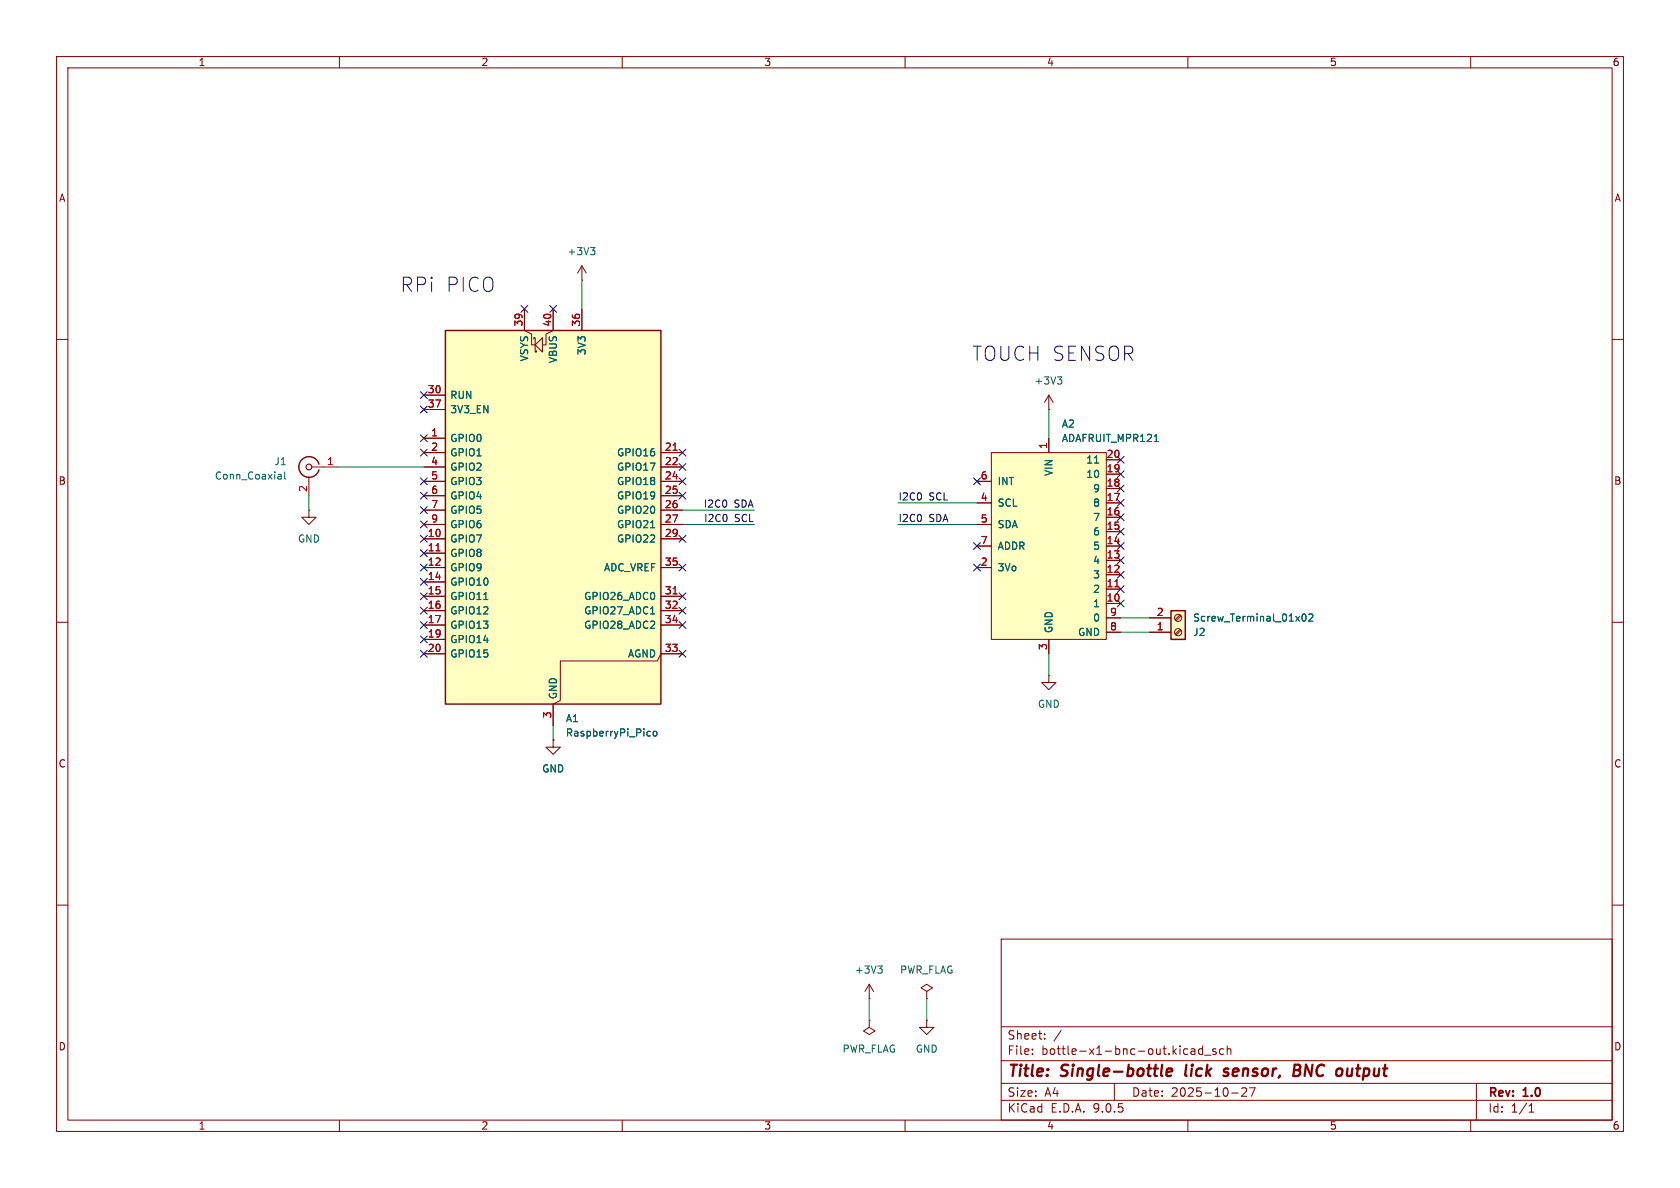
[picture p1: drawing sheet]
<svg xmlns="http://www.w3.org/2000/svg" width="297mm" height="210mm" viewBox="0 0 297 210" stroke-linecap="round" stroke-linejoin="round" font-family="sans-serif">
<g fill="none" stroke="#840000" stroke-width=".18">
<path d="M10 10h277v190h-277zM12 12h273v186h-273zM60 10v2M110 10v2M160 10v2M210 10v2M260 10v2M10 60h2M185.4 72.4h.1M185.4 69.9l-.7 1.2M185.4 69.9l.8 1.2M185.4 69.9v2.5"/>
<path d="M285 60h2M10 110h2M185.4 119.4v1.3h1.3l-1.3 1.2-1.3-1.2h1.3M185.4 119.4h.1M285 110h2M10 160h2M153.7 176.5h.1M153.7 174l-.8 1.3M153.7 174l.7 1.3M153.7 174v2.5M163.8 175.3l1-.7-1-.6-1 .6 1 .7v1.2M163.8 176.5h.1"/>
<path d="M177 166h108v32h-108zM285 160h2M60 198v2M110 198v2M153.7 180.3v1.3l1 .6-1 .7-1-.7 1-.6M153.7 180.3h.1M160 198v2M163.8 180.3v1.3h1.3l-1.3 1.3-1.2-1.3h1.2M163.8 180.3h.1M177 194.5h108M177 191.5h108M177 187.5h108"/>
<path d="M177 181.5h108M182.5 186.3v.1M182.5 185.5v.1M184.7 183.6v.1M184.7 182.8v.1M187.6 182.1l-1.3 2M197 191.5v3M210 198v2M210.6 185.5h.6v.9M211.2 185.8h-.5a.29 .29 0 0 0-.2 .3 .29 .29 0 0 0 .2 .3l.5-.1M212.6 185.5l-.4-.1-.3 .3v.4l.1 .2h.6M212.6 184.9v1.5"/>
<path d="M213 186.5h1.1M215 185.5l-.4-.1-.2 .2 .1 .2 .5 .2v.3h-.6M216.3 185.5l-.4-.1-.3 .3v.4l.1 .2h.6M217 185.5l.2-.1 .3 .1 .1 .9M217 184.9v1.5M217.7 193.2h1.2M219.7 192.3l-.2 .1M220.1 192.3l.3 .3-.1 .3-.8 .9h.9M221.9 192.3l-.7 1.5M260 198v2M261 191.5v6.5M270.3 196.6h.9"/>
<path d="M270.3 195.5l.4-.4v1.5"/>
</g>
<path d="M206.2 189.5l1-.1v-.4l-.2-.1-.6 .1-.2 .9 .2 .3 .6-.1M209.7 188.2l-.1 1.9M217.2 189a.49 .49 0 0 0-.8 .3v.1l.7 .2v.3l-.3 .3-.5-.1M228.8 189.2h.6M228.9 188.2h.7a.49 .49 0 0 1 .3 .5 .49 .49 0 0 1-.5 .5l.3 .1a.58 .58 0 0 1-.3 .9h-.8zM238.2 190.1l.1 .1 .5-.1" fill="none" stroke="#840000" stroke-width=".4"/>
<path d="M186.9 66.6h.8l-.4 .5M187.5 67.1l.2 .2v.3l-.2 .3M155.2 170.8h.8l-.5 .4M155.7 171.2l.3 .3v.3l-.3 .2" fill="none" stroke="#006464" stroke-width=".18"/>
<path d="M207 108h2.5v5h-2.5z" fill="#ffffc2"/>
<path d="M207 108h2.5v5h-2.5z" fill="none" stroke="#840000" stroke-width=".25"/>
<g fill="none" stroke="#840000" stroke-width=".18">
<path d="M203.2 111.8h3.8M203.2 109.2h3.8M208.6 111.3l-.9 .8M208.6 108.7l-.9 .9M208.8 111.4l-.9 .9M208.8 108.9l-.9 .8"/>
<circle cx="208.3" cy="109.2" r=".63"/>
<circle cx="208.3" cy="111.8" r=".63"/>
</g>
<path d="M230.3 108.7l.2-.2a.68 .68 0 0 1 .4 .7 .68 .68 0 0 1-.4 .6l-.2-.1-.1-.4zM231.4 108.7l.5-.2 .2 .4-.8 .9h.8" fill="none" stroke="#006464" stroke-width=".18"/>
<path d="M175.3 80h20.3v33h-20.3z" fill="#ffffc2"/>
<g fill="none" stroke="#840000" stroke-width=".18">
<path d="M185.4 77.5v2.5M54.6 90.2v1.2h1.3l-1.3 1.3-1.3-1.3h1.3M54.6 90.2h.1M54.6 84.3v3.3M55.1 82.6h4.6M172.7 85.1h2.6M172.7 88.9h2.6M172.7 92.7h2.6M172.7 96.5h2.6M175.3 80h20.3v33h-20.3zM195.6 88.9h2.5M195.6 96.5h2.5"/>
<path d="M195.6 81.3h2.5M195.6 83.8h2.5M195.6 86.4h2.5M195.6 91.4h2.5M195.6 94h2.5M195.6 99.1h2.5M172.7 100.3h2.6M185.4 113v2.6M195.6 101.6h2.5M195.6 104.1h2.5M195.6 106.7h2.5M195.6 109.2h2.5"/>
<path d="M195.6 111.8h2.5"/>
</g>
<path d="M204.1 78h.7M49.3 83.8l.4 .1v.8M49.7 84.6l-.4 .1M49.7 84.1l-.4 .1M50.3 83.4v1.1l.2 .2M193.5 81.9h.7" fill="none" stroke="#006464" stroke-width=".18"/>
<path d="M197.1 103.7h.7" fill="none" stroke="#a90000" stroke-width=".18"/>
<path d="M56.4 82a1.81 1.81 0 0 0-2.8-.9 1.81 1.81 0 0 0 0 2.9 1.81 1.81 0 0 0 2.8-.9" fill="none" stroke="#840000" stroke-width=".25"/>
<circle cx="54.6" cy="82.6" r=".51" fill="none" stroke="#840000" stroke-width=".2"/>
<path d="M78.7 58.4h38.1v66.1h-38.1z" fill="#ffffc2"/>
<path d="M78.7 58.4h38.1v66.1h-38.1z" fill="none" stroke="#840000" stroke-width=".25"/>
<g fill="none" stroke="#840000" stroke-width=".18">
<path d="M92.7 54.6v3.8l1.3 .7v1.9h.6M94.4 59.9v-.2h.2v2.5h.3v-.2M95.9 59.7v2.5l-1.3-1.2zM97.8 54.6v3.8l-1.3 .7v1.9h-.6M102.9 49.5h.1M102.9 47v2.5M102.9 54.6v3.8M102.9 47l-.8 1.3M102.9 47l.7 1.3M74.9 69.9h3.8M74.9 72.4h3.8M74.9 77.5h3.8"/>
<path d="M185.4 77.5v2.5M74.9 80h3.8M74.9 82.6h3.8M74.9 85.1h3.8M74.9 87.6h3.8M74.9 90.2h3.8M74.9 92.7h3.8M74.9 95.3h3.8M74.9 97.8h3.8M116.8 80h3.8M116.8 82.6h3.8M116.8 85.1h3.8"/>
<path d="M116.8 87.6h3.8M116.8 90.2h3.8M116.8 92.7h3.8M116.8 95.3h3.8M172.7 85.1h2.6M172.7 92.7h2.6M172.7 88.9h2.6M172.7 96.5h2.6M195.6 88.9h2.5M195.6 96.5h2.5M195.6 81.3h2.5M195.6 83.8h2.5"/>
<path d="M195.6 86.4h2.5M195.6 91.4h2.5M195.6 94h2.5M195.6 99.1h2.5M74.9 100.3h3.8M74.9 102.9h3.8M74.9 105.4h3.8M74.9 108h3.8M74.9 110.5h3.8M74.9 113h3.8M74.9 115.6h3.8M116.8 100.3h3.8"/>
<path d="M116.8 105.4h3.8M116.8 108h3.8M116.8 110.5h3.8M120.6 115.6h-3.8l-.6 1.2h-17.1v7l-1.3 .7v3.8M172.7 100.3h2.6M185.4 113v2.6M195.6 101.6h2.5M195.6 104.1h2.5M195.6 106.7h2.5M195.6 109.2h2.5M195.6 111.8h2.5M203.2 109.2h3.8"/>
<path d="M203.2 111.8h3.8M97.8 130.8v1.3h1.3l-1.3 1.3-1.3-1.3h1.3M97.8 130.8h.1"/>
</g>
<path d="M119 79.6h.7M77.1 97.4h.7M119 105h.7M197.1 103.7h.7" fill="none" stroke="#a90000" stroke-width=".18"/>
<path d="M104.4 43.8h.8l-.5 .4M104.9 44.2l.3 .3v.3l-.3 .2M204.1 78h.7M115 93.3h.7M193.5 81.9h.7M85.5 106h.8M115 108.5h.7M230.3 108.7l.2-.2a.68 .68 0 0 1 .4 .7 .68 .68 0 0 1-.4 .6l-.2-.1-.1-.4zM231.4 108.7l.5-.2 .2 .4-.8 .9h.8M114.6 129.3h.4M115 130.1h-.4M115.6 129.3h.3l.2 .2v.4l-.2 .2h-.3l-.1-.2z" fill="none" stroke="#006464" stroke-width=".18"/>
<g fill="none" stroke="#009600" stroke-width=".18">
<path d="M102.9 49.5v5.1M185.4 72.4v5.1M54.6 87.6v2.6M59.7 82.6h15.2M120.6 92.7h12.7M120.6 90.2h12.7M158.7 92.7h14M158.7 88.9h14M185.4 115.6v3.8M198.1 109.2h5.1M198.1 111.8h5.1M97.8 128.3v2.5"/>
<path d="M153.7 176.5v3.8M163.8 176.5v3.8"/>
</g>
<g fill="none" stroke="#000084" stroke-width=".18">
<path d="M92.1 54l1.2 1.2M93.3 54l-1.2 1.2M97.2 54l1.2 1.2M98.4 54l-1.2 1.2M74.3 76.9l1.2 1.2M74.3 69.2l1.2 1.3M74.3 79.4l1.2 1.2M74.3 71.8l1.2 1.2M75.5 76.9l-1.2 1.2M75.5 69.2l-1.2 1.3M75.5 79.4l-1.2 1.2M75.5 71.8l-1.2 1.2"/>
<path d="M120 79.4l1.3 1.2M121.3 79.4l-1.3 1.2M74.3 84.5l1.2 1.2M74.3 97.2l1.2 1.2M74.3 87l1.2 1.2M74.3 92.1l1.2 1.2M74.3 89.6l1.2 1.2M74.3 94.6l1.2 1.3M74.3 99.7l1.2 1.2M75.5 84.5l-1.2 1.2M75.5 97.2l-1.2 1.2M75.5 87l-1.2 1.2"/>
<path d="M75.5 92.1l-1.2 1.2M75.5 89.6l-1.2 1.2M75.5 94.6l-1.2 1.3M75.5 99.7l-1.2 1.2M120 99.7l1.3 1.2M120 94.6l1.3 1.3M120 84.5l1.3 1.2M120 81.9l1.3 1.3M120 87l1.3 1.2M121.3 99.7l-1.3 1.2M121.3 94.6l-1.3 1.3M121.3 84.5l-1.3 1.2"/>
<path d="M121.3 81.9l-1.3 1.3M121.3 87l-1.3 1.2M172.1 95.9l1.2 1.2M172.1 99.7l1.2 1.2M172.1 84.5l1.2 1.2M173.3 95.9l-1.2 1.2M173.3 99.7l-1.2 1.2M173.3 84.5l-1.2 1.2M197.5 90.8l1.2 1.2M197.5 88.3l1.2 1.2M197.5 93.4l1.2 1.2M197.5 85.8l1.2 1.2"/>
<path d="M197.5 98.5l1.2 1.2M197.5 83.2l1.2 1.2M197.5 80.7l1.2 1.2M197.5 95.9l1.2 1.2M198.7 90.8l-1.2 1.2M198.7 88.3l-1.2 1.2M198.7 93.4l-1.2 1.2M198.7 85.8l-1.2 1.2M198.7 98.5l-1.2 1.2M198.7 83.2l-1.2 1.2M198.7 80.7l-1.2 1.2M198.7 95.9l-1.2 1.2"/>
<path d="M74.3 109.9l1.2 1.2M74.3 115l1.2 1.2M74.3 107.3l1.2 1.3M74.3 102.3l1.2 1.2M74.3 104.8l1.2 1.2M74.3 112.4l1.2 1.2M75.5 109.9l-1.2 1.2M75.5 115l-1.2 1.2M75.5 107.3l-1.2 1.3M75.5 102.3l-1.2 1.2M75.5 104.8l-1.2 1.2M75.5 112.4l-1.2 1.2"/>
<path d="M120 115l1.3 1.2M120 109.9l1.3 1.2M120 104.8l1.3 1.2M120 107.3l1.3 1.3M121.3 115l-1.3 1.2M121.3 109.9l-1.3 1.2M121.3 104.8l-1.3 1.2M121.3 107.3l-1.3 1.3M197.5 103.5l1.2 1.2M197.5 101l1.2 1.2M197.5 106.1l1.2 1.2M198.7 103.5l-1.2 1.2"/>
<path d="M198.7 101l-1.2 1.2M198.7 106.1l-1.2 1.2"/>
</g>
<g font-size="3.5" fill="#0000c2">
<text x="70.6" y="51.8">RPi</text>
<text x="78.7" y="51.8">PICO</text>
<text x="171.7" y="64">TOUCH SENSOR</text>
</g>
<g font-size="2.8" fill="#840000">
<text x="178" y="190.9">Title:</text>
<text x="187.7" y="190.9">Single-bottle</text>
<text x="210.4" y="190.9">lick</text>
<text x="218" y="190.9">sensor,</text>
<text x="231.1" y="190.9">BNC</text>
<text x="239.5" y="190.9">output</text>
</g>
<g font-size="2.1" fill="#840000">
<text x="178" y="184">Sheet:</text>
<text x="178" y="186.7">File:</text>
<text x="184.1" y="186.7">bottle-x1-bnc-out.kicad_sch</text>
<text x="178" y="196.9">KiCad</text>
<text x="178" y="194.1">Size:</text>
<text x="184.7" y="194.1">A4</text>
<text x="185.7" y="196.9">E.D.A.</text>
<text x="193.3" y="196.9">9.0.5</text>
<text x="200" y="194.1">Date:</text>
<text x="207" y="194.1">2025-10-27</text>
<text x="263" y="194.3">Rev:</text>
<text x="263" y="196.9">Id:</text>
<text x="267.1" y="196.9">1/1</text>
<text x="269.4" y="194.3">1.0</text>
</g>
<g font-size="1.8" fill="#840000">
<text x="35" y="11.9">1</text>
<text x="85" y="11.9">2</text>
<text x="135" y="11.9">3</text>
<text x="185" y="11.9">4</text>
<text x="235" y="11.9">5</text>
<text x="285" y="11.9">6</text>
<text x="10.3" y="35.9">A</text>
<text x="285.3" y="35.9">A</text>
<text x="10.3" y="85.9">B</text>
<text x="285.3" y="85.9">B</text>
<text x="10.3" y="135.9">C</text>
<text x="285.3" y="135.9">C</text>
<text x="10.3" y="185.9">D</text>
<text x="285.3" y="185.9">D</text>
<text x="35" y="199.9">1</text>
<text x="85" y="199.9">2</text>
<text x="135" y="199.9">3</text>
<text x="185" y="199.9">4</text>
<text x="235" y="199.9">5</text>
<text x="285" y="199.9">6</text>
</g>
<g font-size="1.8" fill="#006464">
<text x="100.2" y="45.3">+3V3</text>
<text x="93.6" y="64" transform="rotate(-90 93.6 64)">VSYS</text>
<text x="98.7" y="64.3" transform="rotate(-90 98.7 64.3)">VBUS</text>
<text x="103.7" y="62.9" transform="rotate(-90 103.7 62.9)">3V3</text>
<text x="79.5" y="70.7">RUN</text>
<text x="182.8" y="68.2">+3V3</text>
<text x="79.5" y="73.3">3V3_EN</text>
<text x="187.6" y="75.8">A2</text>
<text x="48.4" y="82.4">J1</text>
<text x="79.5" y="78.3">GPIO0</text>
<text x="79.5" y="80.9">GPIO1</text>
<text x="79.5" y="83.4">GPIO2</text>
<text x="109" y="80.9">GPIO16</text>
<text x="109" y="83.4">GPIO17</text>
<text x="187.6" y="78.3">ADAFRUIT_MPR121</text>
<text x="191.9" y="82.1">11</text>
<text x="37.9" y="85">Conn_Coaxial</text>
<text x="79.5" y="86">GPIO3</text>
<text x="79.5" y="88.5">GPIO4</text>
<text x="109" y="86">GPIO18</text>
<text x="109" y="88.5">GPIO19</text>
<text x="176.3" y="86">INT</text>
<text x="176.3" y="89.8">SCL</text>
<text x="186.3" y="84.3" transform="rotate(-90 186.3 84.3)">VIN</text>
<text x="191.9" y="84.7">10</text>
<text x="193.2" y="87.2">9</text>
<text x="193.2" y="89.8">8</text>
<text x="79.5" y="91">GPIO5</text>
<text x="79.5" y="93.6">GPIO6</text>
<text x="109" y="91">GPIO20</text>
<text x="109" y="93.6">GPIO21</text>
<text x="176.3" y="93.6">SDA</text>
<text x="193.2" y="92.3">7</text>
<text x="193.2" y="94.8">6</text>
<text x="52.6" y="96.1">GND</text>
<text x="79.5" y="96.1">GPIO7</text>
<text x="79.5" y="98.7">GPIO8</text>
<text x="79.5" y="101.2">GPIO9</text>
<text x="106.7" y="101.2">ADC_VREF</text>
<text x="109" y="96.1">GPIO22</text>
<text x="176.3" y="97.4">ADDR</text>
<text x="176.3" y="101.2">3Vo</text>
<text x="193.2" y="97.4">5</text>
<text x="193.2" y="99.9">4</text>
<text x="79.5" y="103.7">GPIO10</text>
<text x="79.5" y="106.3">GPIO11</text>
<text x="103.2" y="106.3">GPIO26_ADC0</text>
<text x="193.2" y="102.5">3</text>
<text x="193.2" y="105">2</text>
<text x="193.2" y="107.5">1</text>
<text x="79.5" y="108.8">GPIO12</text>
<text x="79.5" y="111.4">GPIO13</text>
<text x="79.5" y="113.9">GPIO14</text>
<text x="103.2" y="108.8">GPIO27_ADC1</text>
<text x="103.2" y="111.4">GPIO28_ADC2</text>
<text x="186.3" y="112" transform="rotate(-90 186.3 112)">GND</text>
<text x="190.5" y="112.6">GND</text>
<text x="193.2" y="110.1">0</text>
<text x="210.8" y="112.6">J2</text>
<text x="210.8" y="110.1">Screw_Terminal_01x02</text>
<text x="79.5" y="116.4">GPIO15</text>
<text x="110.9" y="116.4">AGND</text>
<text x="98.7" y="123.7" transform="rotate(-90 98.7 123.7)">GND</text>
<text x="183.4" y="125.3">GND</text>
<text x="99.9" y="127.9">A1</text>
<text x="99.9" y="130.4">RaspberryPi_Pico</text>
<text x="95.8" y="136.8">GND</text>
<text x="151" y="172.3">+3V3</text>
<text x="159" y="172.3">PWR_FLAG</text>
<text x="148.9" y="186.3">PWR_FLAG</text>
<text x="161.8" y="186.3">GND</text>
</g>
<g font-size="1.8" fill="#a90000">
<text x="92.5" y="57.8" transform="rotate(-90 92.5 57.8)">39</text>
<text x="97.5" y="57.8" transform="rotate(-90 97.5 57.8)">40</text>
<text x="102.6" y="57.8" transform="rotate(-90 102.6 57.8)">36</text>
<text x="75.5" y="69.6">30</text>
<text x="75.5" y="72.1">37</text>
<text x="76.1" y="77.2">1</text>
<text x="57.7" y="82.3">1</text>
<text x="76.1" y="79.8">2</text>
<text x="76.1" y="82.3">4</text>
<text x="117.4" y="79.8">21</text>
<text x="117.4" y="82.3">22</text>
<text x="185.2" y="79.4" transform="rotate(-90 185.2 79.4)">1</text>
<text x="195.5" y="81">20</text>
<text x="195.5" y="83.6">19</text>
<text x="54.4" y="87.1" transform="rotate(-90 54.4 87.1)">2</text>
<text x="76.1" y="84.8">5</text>
<text x="76.1" y="87.4">6</text>
<text x="76.1" y="89.9">7</text>
<text x="117.4" y="84.8">24</text>
<text x="117.4" y="87.4">25</text>
<text x="117.4" y="89.9">26</text>
<text x="173.3" y="84.8">6</text>
<text x="173.3" y="88.6">4</text>
<text x="195.5" y="86.1">18</text>
<text x="195.5" y="88.6">17</text>
<text x="75.5" y="95">10</text>
<text x="76.1" y="92.5">9</text>
<text x="117.4" y="92.5">27</text>
<text x="117.4" y="95">29</text>
<text x="173.3" y="92.5">5</text>
<text x="195.5" y="91.2">16</text>
<text x="195.5" y="93.7">15</text>
<text x="75.5" y="97.5">11</text>
<text x="75.5" y="100.1">12</text>
<text x="117.4" y="100.1">35</text>
<text x="173.3" y="96.3">7</text>
<text x="173.3" y="100.1">2</text>
<text x="195.5" y="96.3">14</text>
<text x="195.5" y="98.8">13</text>
<text x="195.5" y="101.3">12</text>
<text x="75.5" y="102.6">14</text>
<text x="75.5" y="105.2">15</text>
<text x="75.5" y="107.7">16</text>
<text x="117.4" y="105.2">31</text>
<text x="117.4" y="107.7">32</text>
<text x="195.5" y="103.9">11</text>
<text x="195.5" y="106.4">10</text>
<text x="75.5" y="110.2">17</text>
<text x="75.5" y="112.8">19</text>
<text x="117.4" y="110.2">34</text>
<text x="196.1" y="109">9</text>
<text x="196.1" y="111.5">8</text>
<text x="204.4" y="111.5">1</text>
<text x="204.4" y="109">2</text>
<text x="75.5" y="115.3">20</text>
<text x="117.4" y="115.3">33</text>
<text x="185.2" y="115" transform="rotate(-90 185.2 115)">3</text>
<text x="97.5" y="127.1" transform="rotate(-90 97.5 127.1)">3</text>
</g>
<g font-size="1.8" fill="#0f0f0f">
<text x="124.3" y="89.8">I2C0</text>
<text x="129.8" y="89.8">SDA</text>
<text x="158.7" y="88.6">I2C0</text>
<text x="164.2" y="88.6">SCL</text>
<text x="124.4" y="92.4">I2C0</text>
<text x="129.8" y="92.4">SCL</text>
<text x="158.7" y="92.4">I2C0</text>
<text x="164.2" y="92.4">SDA</text>
</g>
</svg>
